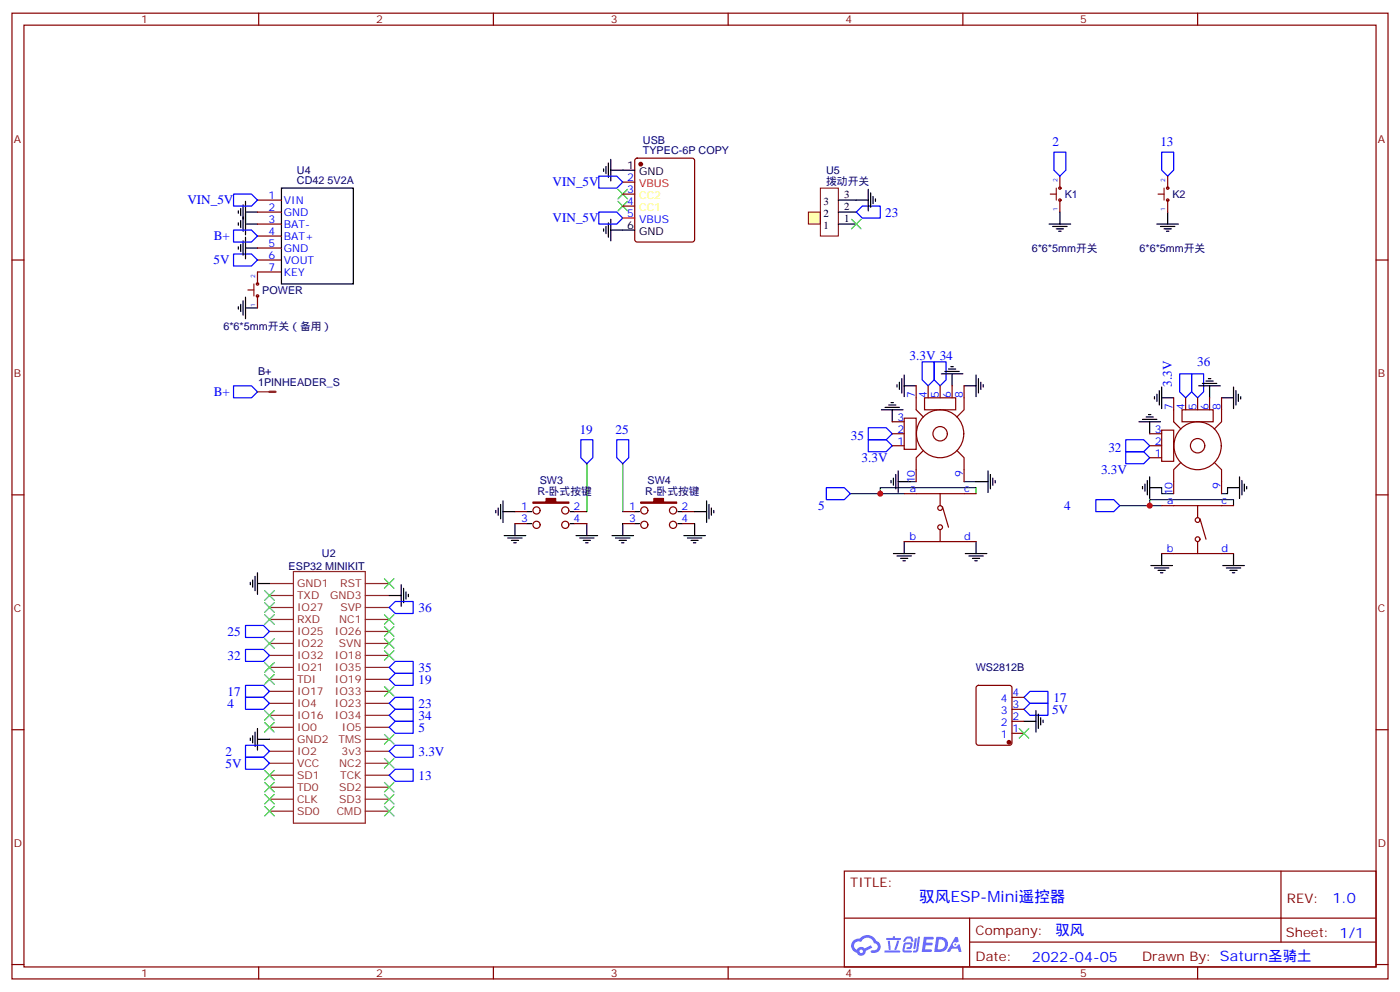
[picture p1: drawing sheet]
<svg xmlns="http://www.w3.org/2000/svg" width="412mm" height="292mm" viewBox="0 0 412 292" stroke-linecap="round" stroke-linejoin="round" font-family="sans-serif">
<g fill="none" stroke="#870000" stroke-width=".35">
<path d="M3.5 3.9h405.4v284.3h-405.4zM7.1 7.4h398.2v277.3h-398.2zM76.2 3.9v3.5M145.3 3.9v3.5M214.5 3.9v3.5M283.6 3.9v3.5M352.8 3.9v3.5M3.5 76.6h3.6M405.3 76.6h3.6M3.5 145.7h3.6M405.3 145.7h3.6M3.5 214.8h3.6"/>
<path d="M405.3 214.8h3.6M248.7 256.5h156.6v28.2h-156.6zM377.3 256.5v20.9M248.7 270.3h156.5M285.6 277.4h119.6M285.6 270.3v14.1M3.5 284h3.6M76.2 284.7v3.5M145.3 284.7v3.5M214.5 284.7v3.5M283.6 284.7v3.5M352.8 284.7v3.5"/>
<path d="M405.3 284h3.6"/>
</g>
<g fill="#5487ff">
<path d="M272.1 275.8h2.6l.3 .2-.1 .6h-2l-.1 .9h1.6l.4 .4-.4 .4h-1.7l-.2 1.2 1.8 .1 .3 .3-.2 .3-2.9 .1z"/>
<path d="M281.4 275.9h.7l.4 1.3-.7 .3a.74 .74 0 0 0-1.1 .3 .74 .74 0 0 0 .5 1 .74 .74 0 0 0 .9-.6l.5-.3 .7 2.3h-.9l-.2-.9h-1.9l-.5 .9h-.9z"/>
<path d="M269.5 276.2h.6l-.4 3a.31 .31 0 0 1-.3 .2 .31 .31 0 0 1-.3-.3z"/>
<path d="M270.4 275.8h.6l-.5 3.9a.89 .89 0 0 1-.7 .7 .89 .89 0 0 1-.9-.3l1-.4z"/>
<path d="M266.8 275.9l.6-.2 1.2 .2 .5 1.2-.6 .2-.4-1-1 .2a.95 .95 0 0 1-1 .8l-.1-.2z"/>
<path d="M266.4 277.6l1.8-.2a1.04 1.04 0 0 1 .6 1.1 1.04 1.04 0 0 1-.8 .9h-.7a.29 .29 0 0 1-.3-.3 .29 .29 0 0 1 .3-.2l.7-.1 .2-.8-1.4 .1-.4 1.7 1.9 .1a.29 .29 0 0 1 .3 .3 .29 .29 0 0 1-.3 .3l-2-.1-.4-.2 .2-2.1z"/>
<path d="M260.5 279.9h4.4a.3 .3 0 0 1 .3 .3 .3 .3 0 0 1-.3 .3h-4.3z"/>
<path d="M264.3 276.9h.6l-.5 1.7a1.02 1.02 0 0 1-.7 1.2l-.2-.3z"/>
<path d="M261.5 277h.6l.3 2.4-.3 .3-.3-.2z"/>
<path d="M261.1 276.2h1.9l.2-.6h.5l-.1 .6h1.5a.29 .29 0 0 1 .3 .3 .29 .29 0 0 1-.3 .2h-3.9z"/>
<path d="M275.8 275.8l-.6 4.5h1.4a2.27 2.27 0 0 0 2.7-2.3 2.27 2.27 0 0 0-2.7-2.2zM276.6 276.6a1.5 1.5 0 0 1 1.8 1.5 1.5 1.5 0 0 1-1.9 1.4h-.3z"/>
<path d="M251.4 277a2.09 2.09 0 0 0 1 3.5 1.37 1.37 0 0 0 1.5 .9 1.37 1.37 0 0 0 1.1-1.4l2-1-.5-.7-1.8 .9a1.4 1.4 0 0 0-2.3 .5 1.32 1.32 0 0 1-.6-1.9 1.32 1.32 0 0 1 1.9-.5 2.02 2.02 0 0 1 2-1.2 2.02 2.02 0 0 1 1.8 1.6 1.09 1.09 0 0 1 1.1 1.4 1.09 1.09 0 0 1-1.6 .7 .41 .41 0 0 0-.5 .3 .41 .41 0 0 0 .4 .5 1.89 1.89 0 0 0 2.4-1.2 1.89 1.89 0 0 0-1.2-2.4 2.98 2.98 0 0 0-5-.7l-1 .2zM253.2 280.1a.52 .52 0 0 1 1 0 .52 .52 0 0 1-1 0z"/>
<circle cx="281.4" cy="278.1" r=".28"/>
</g>
<path d="M238.1 62.4h3.6v3.6h-3.6z" fill="#ffffb0" stroke="#800000" stroke-width=".29"/>
<path d="M241.7 55.4h5.2v14.1h-5.2z" fill="none" stroke="#800000" stroke-width=".29"/>
<g fill="none" stroke="#000" stroke-width=".35">
<path d="M72.3 59.3v9.8M82.9 55.4h21.2v28.2h-21.2zM177.8 49.7v.7M178.5 49v2.2M179.2 48v4.2M179.9 50.1h7.1M179.9 46.9v6.4M246.9 58.9h8.9M255.8 55.7v6.4M256.5 56.8v4.2M257.2 57.9v2.1M257.9 58.6v.7"/>
<path d="M70.2 62.1v.7M70.2 65.6v.7M70.2 72.7v.7M70.9 61.4v2.1M70.9 64.9v2.1M70.9 72v2.1M71.6 60.3v7.8M71.6 70.9v4.2M72.3 62.4h3.5M72.3 66h3.5M72.3 69.9v6.3M72.3 73h3.5"/>
<path d="M177.8 67.4v.7M178.5 66.7v2.1M179.2 65.6v4.3M179.9 64.6v6.3M179.9 67.7h7.1M246.9 62.4h5.3M246.9 66h5.3M309 66h6.4M310.1 66.7h4.2M311.1 67.4h2.2M311.9 68.1h.7M312.2 62.4v3.6"/>
<path d="M340.8 66h6.3M341.8 66.7h4.3M342.9 67.4h2.1M343.6 68.1h.7M344 62.4v3.6M70.2 90.3v.7M70.9 89.6v2.1M71.6 88.5v4.3M72.3 87.5v6.3M72.3 90.7h3.5M260.7 119.9h4.2M261.8 119.2h2.1"/>
<path d="M262.5 118.5h.7M264.2 113.2v.7M264.9 112.5v2.2M265.6 111.5v4.2M266.3 113.6h3.6M266.3 110.4v6.4M277.3 110.1h6.3M278.3 109.4h4.3M279.4 108.7h2.1M280.1 108h.7M280.5 110.1v3.5M284 113.6h3.5"/>
<path d="M287.5 110.4v6.4M288.2 111.5v4.2M288.9 112.5v2.2M289.6 113.2v.7M340.1 116.8v.7M340.8 116.1v2.1M341.5 115v4.2M342.2 117.1h3.5M342.2 113.9v6.4M353.1 113.6h6.4M354.2 112.9h4.2M355.2 112.2h2.2"/>
<path d="M356 111.5h.7M356.3 113.6v3.5M359.8 117.1h3.6M363.4 113.9v6.4M364.1 115v4.2M364.8 116.1v2.1M365.5 116.8v.7M259.6 120.7h6.4M262.8 120.7v3.5M263.9 139.7v4.2M264.6 138.6v6.4M291 138.6v6.4"/>
<path d="M291.7 139.7v4.2M335.5 124.2h6.3M336.5 123.5h4.3M337.6 122.8h2.1M338.3 122.1h.7M338.7 124.2v3.5M146 150.3v.7M146.8 149.6v2.1M147.5 148.5v4.3M148.2 150.6h3.5M148.2 147.5v6.3M148.5 157.7h6.4"/>
<path d="M149.6 158.4h4.2M150.6 159.1h2.2M151.3 159.8h.7M151.7 154.2v3.5M155.2 150.6h1.4M155.2 154.2h1.4M167.9 150.6h1.4M167.9 154.2h1.4M169.7 157.7h6.3M170.7 158.4h4.3M171.8 159.1h2.1M172.5 159.8h.7"/>
<path d="M172.9 154.2v3.5M180.3 157.7h6.3M181.3 158.4h4.3M182.4 159.1h2.1M183.1 159.8h.7M183.4 154.2v3.5M187 150.6h1.4M187 154.2h1.4M199.7 150.6h1.4M199.7 154.2h1.4M201.4 157.7h6.4M202.5 158.4h4.2"/>
<path d="M203.6 159.1h2.1M204.3 159.8h.7M204.6 150.6h3.5M204.6 154.2v3.5M208.1 147.5v6.3M208.8 148.5v4.3M209.5 149.6v2.1M210.3 150.3v.7M262.5 141.5v.7M263.2 140.8v2.1M264.6 141.8h3.5M266.3 159.5v3.5"/>
<path d="M287.5 141.8h3.5M287.5 159.5v3.5M292.5 140.8v2.1M293.2 141.5v.7M336.5 143.2v.7M337.3 142.5v2.1M338 141.5v4.2M338.7 143.6h3.5M338.7 140.4v6.4M361.6 143.6h3.5M365.1 140.4v6.4M365.8 141.5v4.2"/>
<path d="M366.5 142.5v2.1M367.2 143.2v.7M73.7 171.5v.7M74.4 170.7v2.2M75.1 169.7v4.2M75.8 171.8h3.6M75.8 168.6v6.4M114.7 175.3h3.5M118.2 172.2v6.3M118.9 173.2v4.2M119.6 174.3v2.1M120.3 175v.7"/>
<path d="M263.2 163h6.3M264.2 163.7h4.3M265.3 164.4h2.1M266 165.1h.7M284.3 163h6.4M285.4 163.7h4.2M286.5 164.4h2.1M287.2 165.1h.7M339 166.5h6.4M340.1 167.2h4.2M341.1 167.9h2.2M341.8 168.6h.7"/>
<path d="M342.2 163v3.5M360.2 166.5h6.3M361.2 167.2h4.3M362.3 167.9h2.1M363 168.6h.7M363.4 163v3.5M73.7 217.3v.7M74.4 216.6v2.1M75.1 215.5v4.3M75.8 214.5v6.3M75.8 217.7h3.6M301.6 212.4h3.6"/>
<path d="M305.2 209.2v6.3M305.9 210.3v4.2M306.6 211.3v2.1M307.3 212v.7"/>
</g>
<g fill="none" stroke="#3c3" stroke-width=".35">
<path d="M182 55.7l2.9 2.9M182 59.3l2.9 2.8M184.9 55.7l-2.9 2.9M184.9 59.3l-2.9 2.8M250.8 64.6l2.8 2.8M253.6 64.6l-2.8 2.8M78 173.9l2.8 2.8M78 177.4l2.8 2.9M80.8 173.9l-2.8 2.8M80.8 177.4l-2.8 2.9M113.2 170.4l2.9 2.8M116.1 170.4l-2.9 2.8"/>
<path d="M78 181l2.8 2.8M78 188l2.8 2.9M78 195.1l2.8 2.8M78 198.6l2.8 2.8M80.8 181l-2.8 2.8M80.8 188l-2.8 2.9M80.8 195.1l-2.8 2.8M80.8 198.6l-2.8 2.8M113.2 181l2.9 2.8M113.2 184.5l2.9 2.8M113.2 188l2.9 2.9M113.2 191.6l2.9 2.8"/>
<path d="M116.1 181l-2.9 2.8M116.1 184.5l-2.9 2.8M116.1 188l-2.9 2.9M116.1 191.6l-2.9 2.8M78 212.7l2.8 2.8M78 209.2l2.8 2.8M80.8 212.7l-2.8 2.8M80.8 209.2l-2.8 2.8M113.2 202.1l2.9 2.9M113.2 216.3l2.9 2.8M116.1 202.1l-2.9 2.9M116.1 216.3l-2.9 2.8"/>
<path d="M300.2 214.5l2.8 2.8M303 214.5l-2.8 2.8M78 226.8l2.8 2.9M78 233.9l2.8 2.8M78 237.4l2.8 2.8M78 230.4l2.8 2.8M80.8 226.8l-2.8 2.9M80.8 233.9l-2.8 2.8M80.8 237.4l-2.8 2.8M80.8 230.4l-2.8 2.8M113.2 230.4l2.9 2.8M113.2 233.9l2.9 2.8"/>
<path d="M113.2 237.4l2.9 2.8M113.2 223.3l2.9 2.8M116.1 230.4l-2.9 2.8M116.1 233.9l-2.9 2.8M116.1 237.4l-2.9 2.8M116.1 223.3l-2.9 2.8"/>
</g>
<path d="M172.9 136.5v14.1M183.4 136.5v14.1M250.5 145.3h15.8M259.3 145.3v-1.7h28.2v1.7M268.1 141.8h1.8M284 141.8h3.5M329.8 148.9h12.4M338.7 148.9v-1.8h24.7v1.8M342.2 143.6v1.7h3.5M361.6 143.6v1.7h-1.8" fill="none" stroke="#008700" stroke-width=".35"/>
<g fill="none" stroke="#00f" stroke-width=".35">
<path d="M68.8 57.2h5.3l1.7 1.7-1.7 1.8h-5.3zM176.4 51.9h5.3l1.7 1.7-1.7 1.8h-5.3zM310.4 44.8h3.6v5.3l-1.8 1.8-1.8-1.8zM342.2 44.8h3.5v5.3l-1.7 1.8-1.8-1.8zM68.8 74.8h5.3l1.7 1.8-1.7 1.7h-5.3zM68.8 67.7h5.3l1.7 1.8-1.7 1.8h-5.3zM176.4 62.4h5.3l1.7 1.8-1.7 1.8h-5.3zM252.2 62.4l1.8-1.7h5.3v3.5h-5.3zM68.8 113.6h5.3l1.7 1.8-1.7 1.7h-5.3zM271.6 106.5h3.6v5.3l-1.8 1.8-1.8-1.8zM275.2 106.5h3.5v5.3l-1.8 1.8-1.7-1.8zM347.5 110.1h3.5v5.3l-1.8 1.7-1.7-1.7z"/>
<path d="M351 110.1h3.5v5.3l-1.7 1.7-1.8-1.7zM171.1 129.5h3.5v5.3l-1.7 1.7-1.8-1.7zM181.7 129.5h3.5v5.3l-1.8 1.7-1.7-1.7zM255.8 125.9h5.3l1.7 1.8-1.7 1.8h-5.3zM255.8 129.5h5.3l1.7 1.7-1.7 1.8h-5.3zM331.6 129.5h5.3l1.8 1.7-1.8 1.8h-5.3zM331.6 133h5.3l1.8 1.8-1.8 1.7h-5.3zM243.4 143.6h5.3l1.8 1.7-1.8 1.8h-5.3zM322.8 147.1h5.3l1.7 1.8-1.7 1.7h-5.3zM114.7 178.9l1.7-1.8h5.3v3.5h-5.3zM72.3 191.2h5.3l1.8 1.8-1.8 1.7h-5.3zM72.3 184.2h5.3l1.8 1.7-1.8 1.8h-5.3z"/>
<path d="M114.7 196.5l1.7-1.8h5.3v3.6h-5.3zM116.4 198.3h5.3v3.5h-5.3l-1.7-1.8zM72.3 205.3h5.3l1.8 1.8-1.8 1.7h-5.3zM72.3 219.4h5.3l1.8 1.8-1.8 1.8h-5.3zM72.3 201.8h5.3l1.8 1.8-1.8 1.7h-5.3zM114.7 214.1l1.7-1.7h5.3v3.5h-5.3zM114.7 210.6l1.7-1.8h5.3v3.6h-5.3zM116.4 205.3h5.3v3.5h-5.3l-1.7-1.7zM301.6 205.3l1.8-1.7h5.3v3.5h-5.3zM303.4 207.1h5.3v3.5h-5.3l-1.8-1.8zM72.3 223h5.3l1.8 1.7-1.8 1.8h-5.3zM114.7 221.2l1.7-1.8h5.3v3.6h-5.3z"/>
<path d="M114.7 228.2l1.7-1.7h5.3v3.5h-5.3z"/>
</g>
<g fill="none" stroke="#870000" stroke-width=".35">
<path d="M75.8 58.9h7.1M183.4 53.6h3.6M183.4 57.2h3.6M187.2 46.8l.5-.2h16.2l.5 .2 .2 .5v23.3l-.2 .5-.5 .2h-16.2l-.5-.3-.2-.4v-23.3zM312.2 51.9v3.5M312.2 58.9v3.5M344 51.9v3.5M344 58.9v3.5M75.8 62.4h7.1M75.8 66h7.1M75.8 69.5h7.1M75.8 73h7.1"/>
<path d="M75.8 76.6h7.1M183.4 60.7h3.6M75.8 87.1v3.6M82.9 80.1h-7.1v3.5M269.9 113.6v7.1l2.1 2.1M272.3 117.1h9.2v3.6h-9.2zM273.4 113.6v3.5M276.9 113.6v3.5M280.5 113.6v3.5M284 113.6v7.1l-2.1 2.1M345.7 117.1v7.1l2.1 2.1M349.2 117.1v3.6"/>
<path d="M352.8 117.1v3.6M356.3 117.1v3.6M359.8 117.1v7.1l-2.1 2.1M262.8 131.2h3.5M262.8 127.7h3.5M262.8 124.2h3.5M266.3 123.1h3.6v9.2h-3.6zM272 132.6l-2.1 2.2v7M281.9 132.6l2.1 2.2v7M338.7 134.8h3.5M338.7 131.2h3.5M338.7 127.7h3.5"/>
<path d="M342.2 126.6h3.5v9.2h-3.5zM347.8 136.2l-2.1 2.1v7M348.2 120.7h9.2v3.5h-9.2zM357.7 136.2l2.1 2.1v7M151.7 150.6h3.5M151.7 154.2h3.5M169.3 150.6h3.6M169.3 154.2h3.6M183.4 150.6h3.6M183.4 154.2h3.6M201.1 150.6h3.5M201.1 154.2h3.5"/>
<path d="M266.3 145.3h21.2M266.3 159.5h21.2M276.9 145.3v3.6M276.9 155.9v3.6M277.6 149.2l1.8 6M342.2 148.9h21.2M352.8 148.9v3.5M352.8 159.5v3.5M353.5 152.8l1.7 6M342.2 163h21.2M287.7 202l.5-.2h9.2l.6 .4 .1 16.5-.5 .7h-9.4l-.6-.4-.1-16.5zM298.1 215.9h3.5"/>
<path d="M298.1 212.4h3.5M298.1 208.8h3.5M298.1 205.3h3.5"/>
<circle cx="276.9" cy="127.7" r="7"/>
<circle cx="276.9" cy="127.7" r="2.12"/>
<circle cx="352.7" cy="131.2" r="7"/>
<circle cx="352.8" cy="131.2" r="2.12"/>
<circle cx="158" cy="150.3" r="1.06"/>
<circle cx="158" cy="154.5" r="1.06"/>
<circle cx="166.5" cy="150.3" r="1.06"/>
<circle cx="166.5" cy="154.5" r="1.06"/>
<circle cx="189.8" cy="154.5" r="1.06"/>
<circle cx="189.8" cy="150.3" r="1.06"/>
<circle cx="198.3" cy="154.5" r="1.06"/>
<circle cx="198.3" cy="150.3" r="1.06"/>
<circle cx="276.9" cy="155.2" r=".71"/>
<circle cx="276.9" cy="149.6" r=".71"/>
<circle cx="352.8" cy="153.1" r=".71"/>
<circle cx="352.8" cy="158.7" r=".71"/>
</g>
<g fill="none" stroke="#8c2424" stroke-width=".35">
<path d="M75.8 115.4h3.6M79.4 178.9h7M79.4 175.3h7M79.4 171.8h7M86.4 168.3h21.2v74.1h-21.2zM107.6 178.9h7.1M107.6 175.3h7.1M107.6 171.8h7.1M79.4 196.5h7M79.4 182.4h7M79.4 193h7M79.4 189.4h7"/>
<path d="M79.4 185.9h7M107.6 196.5h7.1M107.6 182.4h7.1M107.6 193h7.1M107.6 189.4h7.1M107.6 185.9h7.1M79.4 200h7M79.4 214.1h7M79.4 210.6h7M79.4 207.1h7M79.4 217.7h7M79.4 203.6h7"/>
<path d="M107.6 200h7.1M107.6 214.1h7.1M107.6 210.6h7.1M107.6 207.1h7.1M107.6 217.7h7.1M107.6 203.6h7.1M79.4 231.8h7M79.4 228.2h7M79.4 224.7h7M79.4 221.2h7M79.4 238.8h7M79.4 235.3h7"/>
<path d="M107.6 231.8h7.1M107.6 228.2h7.1M107.6 224.7h7.1M107.6 221.2h7.1M107.6 238.8h7.1M107.6 235.3h7.1"/>
</g>
<g fill="#870000" stroke="#870000" stroke-width=".35">
<path d="M157 147.8h3.9v-1h2.8v1h3.9v.4h-10.6z"/>
<path d="M188.7 147.8h3.9v-1h2.8v1h3.9v.4h-10.6z"/>
<circle cx="188.7" cy="48.3" r=".53"/>
<circle cx="297.2" cy="218.5" r=".53"/>
</g>
<path d="M79.4 115.4h1.7" fill="none" stroke="#8c2424" stroke-width=".71"/>
<path d="M183.4 64.2h3.6" fill="none" stroke="#f00" stroke-width=".35"/>
<path d="M311.1 55.4v3.5M342.9 55.4v3.5M74.8 83.6v3.5" fill="none" stroke="#903" stroke-width=".35"/>
<g fill="none" stroke="#900" stroke-width=".35">
<path d="M309.4 57.2h1.7M341.1 57.2h1.8M73 85.4h1.8"/>
<circle cx="312.2" cy="55.4" r=".35"/>
<circle cx="312.2" cy="58.9" r=".35"/>
<circle cx="344" cy="55.4" r=".35"/>
<circle cx="344" cy="58.9" r=".35"/>
<circle cx="75.8" cy="87.1" r=".35"/>
<circle cx="75.8" cy="83.6" r=".35"/>
</g>
<g fill="#c00">
<circle cx="259.3" cy="145.3" r=".88"/>
<circle cx="338.7" cy="148.9" r=".88"/>
</g>
<text font-size="4.6" fill="#00f" x="270.8" y="265.5">驭风ESP-Mini遥控器</text>
<g font-size="4.2" fill="#00f">
<text x="392.5" y="265.7">1.0</text>
<text x="310.9" y="275.3">驭风</text>
<text x="304" y="283.1">2022-04-05</text>
</g>
<g font-size="3.9" fill="#00f">
<text x="310" y="43.1">2</text>
<text x="341.8" y="43.1">13</text>
<text x="162.8" y="54.9">VIN_5V</text>
<text x="55.2" y="60.1">VIN_5V</text>
<text x="162.8" y="65.4">VIN_5V</text>
<text x="260.8" y="63.7">23</text>
<text x="62.9" y="70.8">B+</text>
<text x="62.9" y="77.8">5V</text>
<text x="267.9" y="106.1">3.3V 34</text>
<text x="352.7" y="107.8">36</text>
<text x="345.2" y="113.8" transform="rotate(-90 345.2 113.8)">3.3V</text>
<text x="62.9" y="116.6">B+</text>
<text x="170.8" y="127.8">19</text>
<text x="181.3" y="127.8">25</text>
<text x="250.6" y="129.5">35</text>
<text x="253.8" y="136.1">3.3V</text>
<text x="326.5" y="133">32</text>
<text x="324.3" y="139.5">3.3V</text>
<text x="241.1" y="150.1">5</text>
<text x="313.5" y="150.1">4</text>
<text x="123.3" y="180.2">36</text>
<text x="67" y="187.2">25</text>
<text x="67" y="194.2">32</text>
<text x="123.3" y="197.8">35</text>
<text x="123.3" y="201.4">19</text>
<text x="67" y="208.4">4</text>
<text x="67" y="204.8">17</text>
<text x="123.3" y="208.4">23</text>
<text x="310.3" y="206.6">17</text>
<text x="123.3" y="215.5">5</text>
<text x="123.3" y="211.9">34</text>
<text x="309.9" y="210.1">5V</text>
<text x="66.4" y="226">5V</text>
<text x="66.4" y="222.5">2</text>
<text x="123.3" y="222.5">3.3V</text>
<text x="123.3" y="229.6">13</text>
</g>
<g font-size="3.9" fill="#800">
<text x="250.5" y="261.1">TITLE:</text>
<text x="379.1" y="265.7">REV:</text>
<text x="287.4" y="275.3">Company:</text>
<text x="378.7" y="275.9">Sheet: 1/1</text>
<text x="287.4" y="282.9">Date:</text>
<text x="336.4" y="283">Drawn By: Saturn圣骑土</text>
</g>
<g font-size="3.2" fill="#800">
<text x="41.6" y="6.9">1</text>
<text x="110.8" y="6.9">2</text>
<text x="179.9" y="6.9">3</text>
<text x="249.1" y="6.9">4</text>
<text x="318.2" y="6.9">5</text>
<text x="4.1" y="42">A</text>
<text x="405.9" y="42">A</text>
<text x="4.1" y="111.1">B</text>
<text x="405.9" y="111.1">B</text>
<text x="4.1" y="180.3">C</text>
<text x="405.9" y="180.3">C</text>
<text x="4.1" y="249.4">D</text>
<text x="405.9" y="249.4">D</text>
<text x="41.6" y="287.7">1</text>
<text x="110.8" y="287.7">2</text>
<text x="179.9" y="287.7">3</text>
<text x="249.1" y="287.7">4</text>
<text x="318.2" y="287.7">5</text>
</g>
<g font-size="3.2" fill="#000080">
<text x="189.4" y="45.4">TYPEC-6P COPY</text>
<text x="189.4" y="42.3">USB</text>
<text x="87.5" y="51.3">U4</text>
<text x="243.4" y="51.2">U5</text>
<text x="87.5" y="54.2">CD42 5V2A</text>
<text x="243.4" y="54.3">拨动开关</text>
<text x="313.6" y="58.3">K1</text>
<text x="345.4" y="58.3">K2</text>
<text x="303.9" y="74.2">6*6*5mm开关</text>
<text x="335.7" y="74.2">6*6*5mm开关</text>
<text x="77.3" y="86.5">POWER</text>
<text x="65.8" y="97.1">6*6*5mm开关（备用）</text>
<text x="76" y="113.6">1PINHEADER_S</text>
<text x="76" y="110.5">B+</text>
<text x="159" y="142.6">SW3</text>
<text x="190.7" y="142.6">SW4</text>
<text x="158.3" y="145.7">R-卧式按键</text>
<text x="190.1" y="145.7">R-卧式按键</text>
<text x="85" y="167.7">ESP32 MINIKIT</text>
<text x="94.8" y="164.1">U2</text>
<text x="287.4" y="197.6">WS2812B</text>
</g>
<g font-size="3.2">
<text x="184.8" y="49.7">1</text>
<text x="188.3" y="51.5">GND</text>
<text x="248.7" y="58.2">3</text>
<text x="242.5" y="60.5">3</text>
<text x="242.5" y="64">2</text>
<text x="248.7" y="61.7">2</text>
<text x="248.7" y="65.3">1</text>
<text x="184.8" y="67.4">6</text>
<text x="188.3" y="69.1">GND</text>
<text x="242.5" y="67.6">1</text>
</g>
<g font-size="3.2" fill="#00f">
<text x="184.8" y="53.3">2</text>
<text x="79.1" y="58.6">1</text>
<text x="83.6" y="60">VIN</text>
<text x="184.8" y="56.8">3</text>
<text x="79.1" y="62.1">2</text>
<text x="79.1" y="65.6">3</text>
<text x="83.6" y="63.5">GND</text>
<text x="184.8" y="60.3">4</text>
<text x="184.8" y="63.9">5</text>
<text x="188.3" y="65.6">VBUS</text>
<text x="79.1" y="69.1">4</text>
<text x="83.6" y="67">BAT-</text>
<text x="83.6" y="70.6">BAT+</text>
<text x="79.1" y="72.7">5</text>
<text x="79.1" y="76.2">6</text>
<text x="83.6" y="74.1">GND</text>
<text x="83.6" y="77.6">VOUT</text>
<text x="79.1" y="79.7">7</text>
<text x="83.6" y="81.1">KEY</text>
<text x="269.5" y="117.1" transform="rotate(-90 269.5 117.1)">7</text>
<text x="273" y="117.1" transform="rotate(-90 273 117.1)">4</text>
<text x="276.6" y="117.1" transform="rotate(-90 276.6 117.1)">5</text>
<text x="280.1" y="117.1" transform="rotate(-90 280.1 117.1)">6</text>
<text x="283.6" y="117.1" transform="rotate(-90 283.6 117.1)">8</text>
<text x="264.3" y="123.8">3</text>
<text x="345.4" y="120.7" transform="rotate(-90 345.4 120.7)">7</text>
<text x="348.9" y="120.7" transform="rotate(-90 348.9 120.7)">4</text>
<text x="352.4" y="120.7" transform="rotate(-90 352.4 120.7)">5</text>
<text x="356" y="120.7" transform="rotate(-90 356 120.7)">6</text>
<text x="359.5" y="120.7" transform="rotate(-90 359.5 120.7)">8</text>
<text x="264.3" y="130.9">1</text>
<text x="264.3" y="127.4">2</text>
<text x="340.2" y="130.9">2</text>
<text x="340.2" y="127.4">3</text>
<text x="340.2" y="134.4">1</text>
<text x="269.5" y="142.3" transform="rotate(-90 269.5 142.3)">10</text>
<text x="283.6" y="140.3" transform="rotate(-90 283.6 140.3)">9</text>
<text x="359.5" y="143.8" transform="rotate(-90 359.5 143.8)">9</text>
<text x="268" y="145">a</text>
<text x="284" y="145">c</text>
<text x="343.8" y="148.5">a</text>
<text x="345.4" y="145.8" transform="rotate(-90 345.4 145.8)">10</text>
<text x="359.8" y="148.5">c</text>
<text x="153.6" y="150.3">1</text>
<text x="153.6" y="153.8">3</text>
<text x="169" y="150.3">2</text>
<text x="169" y="153.8">4</text>
<text x="185.3" y="150.3">1</text>
<text x="185.3" y="153.8">3</text>
<text x="200.7" y="150.3">2</text>
<text x="200.7" y="153.8">4</text>
<text x="267.9" y="159.1">b</text>
<text x="284" y="159.1">d</text>
<text x="343.7" y="162.6">b</text>
<text x="359.8" y="162.6">d</text>
<text x="294.8" y="206.7">4</text>
<text x="298.3" y="208.5">3</text>
<text x="298.3" y="205">4</text>
<text x="294.8" y="213.8">2</text>
<text x="294.8" y="210.3">3</text>
<text x="298.3" y="215.5">1</text>
<text x="298.3" y="212">2</text>
<text x="294.8" y="217.3">1</text>
</g>
<text font-size="3.2" fill="#f00" x="188.3" y="55">VBUS</text>
<g font-size="3.2" fill="#ff0">
<text x="188.3" y="58.6">CC2</text>
<text x="188.3" y="62.1">CC1</text>
</g>
<g font-size="3.2" fill="#8d2323">
<text x="87.5" y="172.9">GND1</text>
<text x="100.2" y="172.9">RST</text>
<text x="87.5" y="179.9">IO27</text>
<text x="87.5" y="176.4">TXD</text>
<text x="97.2" y="176.4">GND3</text>
<text x="100.3" y="179.9">SVP</text>
<text x="87.5" y="183.4">RXD</text>
<text x="99.9" y="183.4">NC1</text>
<text x="87.5" y="190.5">IO22</text>
<text x="87.5" y="187">IO25</text>
<text x="98.7" y="187">IO26</text>
<text x="99.8" y="190.5">SVN</text>
<text x="87.5" y="197.6">IO21</text>
<text x="87.5" y="194">IO32</text>
<text x="98.7" y="197.6">IO35</text>
<text x="98.7" y="194">IO18</text>
<text x="87.5" y="201.1">TDI</text>
<text x="98.7" y="201.1">IO19</text>
<text x="87.5" y="208.1">IO4</text>
<text x="87.5" y="204.6">IO17</text>
<text x="98.7" y="208.1">IO23</text>
<text x="98.7" y="204.6">IO33</text>
<text x="87.5" y="215.2">IO0</text>
<text x="87.5" y="211.7">IO16</text>
<text x="98.7" y="211.7">IO34</text>
<text x="100.7" y="215.2">IO5</text>
<text x="87.5" y="218.7">GND2</text>
<text x="99.7" y="218.7">TMS</text>
<text x="87.5" y="225.8">VCC</text>
<text x="87.5" y="222.3">IO2</text>
<text x="99.9" y="225.8">NC2</text>
<text x="100.6" y="222.3">3v3</text>
<text x="87.5" y="232.8">TD0</text>
<text x="87.5" y="229.3">SD1</text>
<text x="99.9" y="232.8">SD2</text>
<text x="100.2" y="229.3">TCK</text>
<text x="87.5" y="239.9">SD0</text>
<text x="87.5" y="236.4">CLK</text>
<text x="99.2" y="239.9">CMD</text>
<text x="99.9" y="236.4">SD3</text>
</g>
<g font-size="1.8" fill="#00f">
<text x="311.5" y="53.7" transform="rotate(-90 311.5 53.7)">2</text>
<text x="343.3" y="53.7" transform="rotate(-90 343.3 53.7)">2</text>
<text x="311.5" y="62.1" transform="rotate(-90 311.5 62.1)">1</text>
<text x="343.3" y="62.1" transform="rotate(-90 343.3 62.1)">1</text>
<text x="75.1" y="81.9" transform="rotate(-90 75.1 81.9)">2</text>
<text x="75.1" y="90.3" transform="rotate(-90 75.1 90.3)">1</text>
</g>
</svg>
